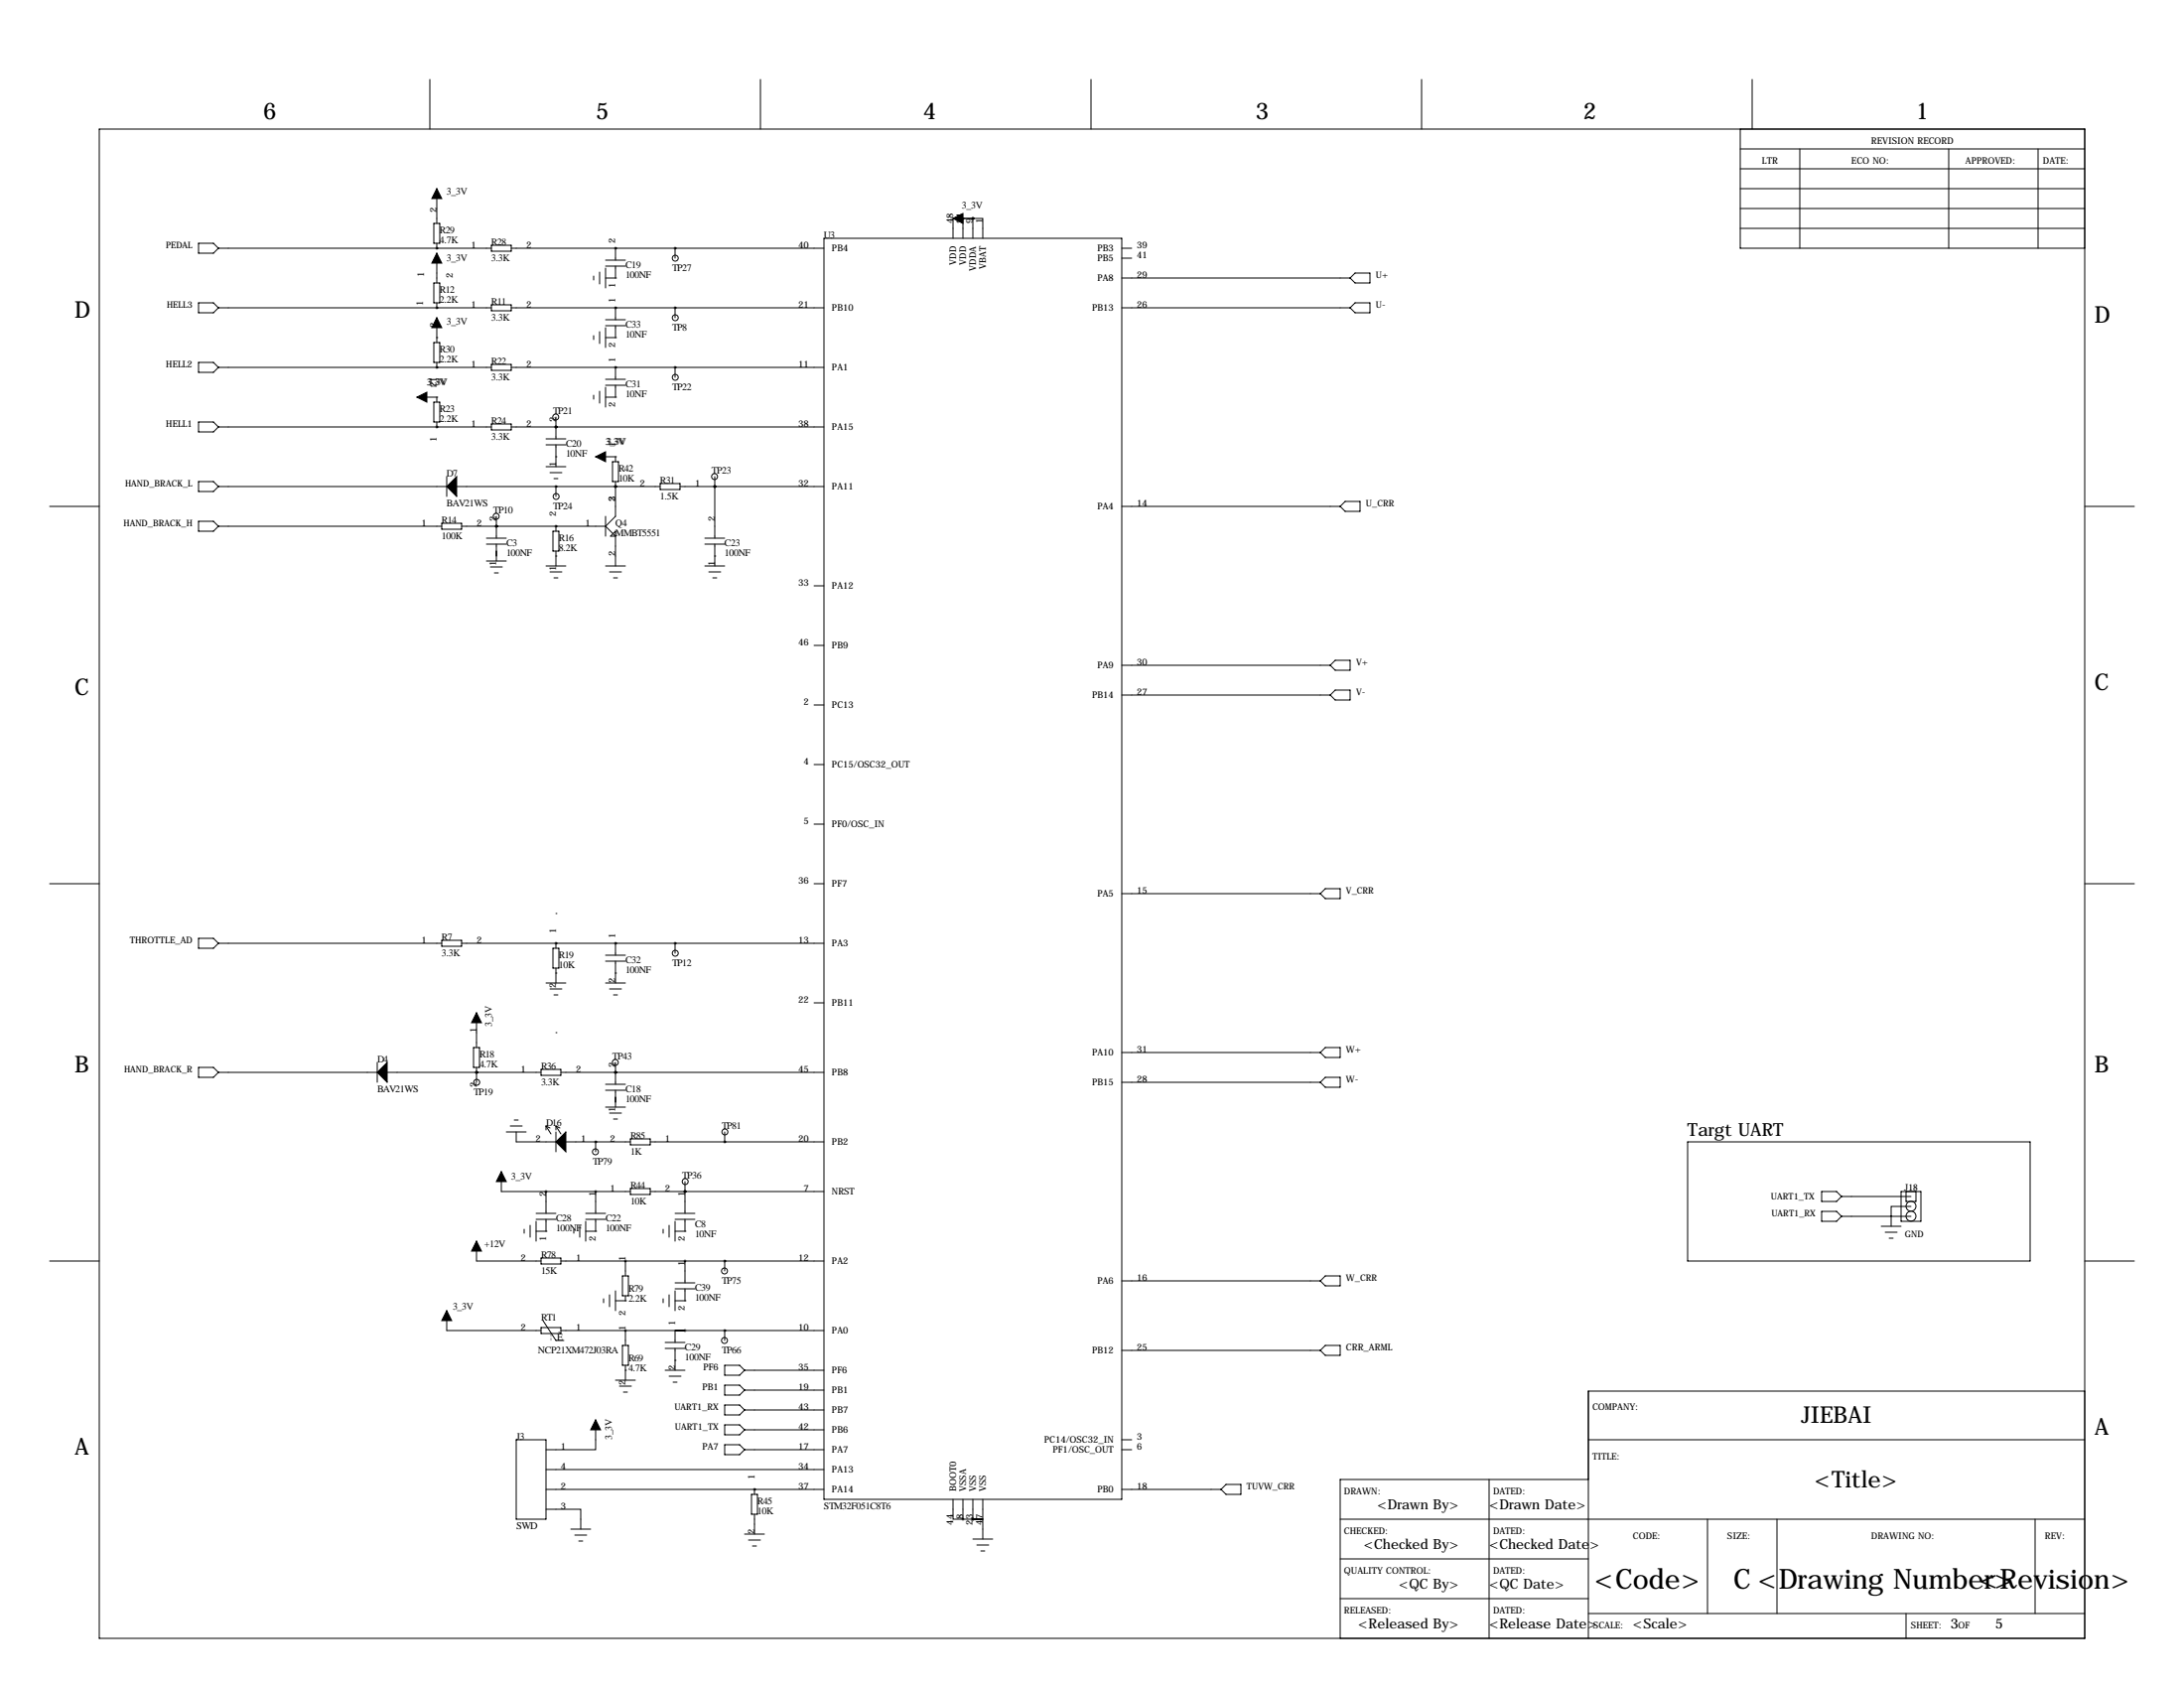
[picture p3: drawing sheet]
<svg xmlns="http://www.w3.org/2000/svg" width="559mm" height="432mm" viewBox="0 0 559 432" stroke-linecap="round" stroke-linejoin="round" font-family="sans-serif">
<g fill="none" stroke="#000" stroke-width=".25">
<path d="M25.4 33h508v386.1h-508zM110 20.3v12.7M194.6 20.3v12.7M279.1 20.3v12.7M363.7 20.3v12.7M445.3 38.1h88.1M445.3 33v30.5h88.1M448.3 20.3v12.7M460.5 38.1v25.4M498.6 38.1v25.4M521.5 38.1v25.4M111 57.1h1.5v5.1h-1.5z"/>
<path d="M111.8 48.3v8.8M243.8 55.9h5.1M248.9 55.9h2.6v5.1M248.9 55.9h.1M248.9 55.9v5.1M445.3 48.3h88.1M445.3 43.2h88.1M445.3 53.3h88.1M445.3 58.4h88.1M50.8 77.5h3.8l1.3 1.2-1.3 1.3h-3.8zM50.8 62.2h3.8l1.3 1.3-1.3 1.3h-3.8zM55.9 63.5h69.8"/>
<path d="M55.9 78.7h69.8M111 72.4h1.5v5.1h-1.5zM111.8 78.7h.1M111.8 63.5h.1M111.8 62.2v1.3M111.8 64.8v7.6M111.8 77.5v1.2M125.7 62.7h5.1v1.6h-5.1zM125.7 78h5.1v1.5h-5.1zM130.8 63.5h80M130.8 78.7h80M151.9 70.6v1"/>
<path d="M153.4 69.6v3M154.9 68.6v5.1M154.9 71.1h2.6M154.9 68.1h5.1M154.9 66.5h5.1M157.5 78.7h.1M157.5 63.5h.1M157.5 71.1h.1M157.5 63.5v3M157.5 68.1v3M157.5 78.7v3.1M172.7 78.7h.1"/>
<path d="M172.7 63.5h.1M172.7 63.5v2.5M172.7 78.7v2.6M210.8 61h76.2v322.5h-76.2zM243.8 61v-5.1h2.6v5.1M287 63.5h2.6M287 78.7h58.4M287 71.1h58.4M287 66h2.6M346.7 77.5h3.8v2.5h-3.8l-1.3-1.3zM346.7 69.8h3.8v2.6h-3.8l-1.3-1.3zM50.8 92.7h3.8l1.3 1.3-1.3 1.2h-3.8z"/>
<path d="M55.9 94h69.8M111 87.6h1.5v5.1h-1.5zM111.8 94h.1M111.8 86.4h.1M111.8 81.3v6.3M111.8 92.7v1.3M125.7 93.2h5.1v1.5h-5.1zM130.8 94h80M151.9 85.9v1M153.4 84.8v3.1M154.9 83.8v5.1M154.9 99.1v5"/>
<path d="M154.9 97h5.1M154.9 98.6h5.1M154.9 81.8h5.1M154.9 83.3h5.1M154.9 86.4h2.6M157.5 94h.1M157.5 86.4h.1M157.5 83.3v3.1M157.5 94v3M157.5 98.6v3M172.7 94h.1M172.7 94v2.5"/>
<path d="M50.8 107.9h3.8l1.3 1.3-1.3 1.3h-3.8zM55.9 109.2h69.8M106.7 101.6h5.1M111 102.9h1.5v5h-1.5zM111.8 109.2h.1M111.8 101.6h.1M111.8 101.6v1.3M111.8 107.9v1.3M125.7 108.5h5.1v1.5h-5.1zM130.8 109.2h80M139.7 113.8h5.1M139.7 112.3h5.1"/>
<path d="M139.7 119.4h5.1M142.2 109.2h.1M142.2 116.8h.1M142.2 106.7v5.6M142.2 113.8v5.6M151.9 101.1v1M152.4 116.8h5.1M153.4 100.1v3M154.9 101.6h2.6M156.7 118.1h1.5v5.1h-1.5zM157.5 116.8h.1M157.5 101.6h.1"/>
<path d="M157.5 116.8v1.3M12.7 129.5h12.7M50.8 133.3h3.8l1.3 1.3-1.3 1.3h-3.8zM50.8 123.2h3.8l1.3 1.3-1.3 1.2h-3.8zM55.9 134.6h57.1M55.9 124.5h58.4M113 133.9h5.1v1.5h-5.1zM114.3 121.9v5.1M116.8 124.5h52.1M118.1 134.6h36.8M124.5 139.2h5M124.5 137.7h5"/>
<path d="M127 134.6h.1M127 132.1v5.6M127 139.2v4.3M140.7 120.9h3.1M141.5 135.9h1.5v5.1h-1.5zM141.7 122.4h1M142.2 134.6h.1M142.2 124.5h.1M142.2 124.5v2.5M142.2 134.6v1.3M154.9 132.1v5.1M154.9 134.6l2.6 2.6h-1.3l1.3-1.3v8.9"/>
<path d="M157.5 124.5h.1M157.5 123.2v8.9l-2.6 2.5M168.9 123.7h5.1v1.5h-5.1zM174 124.5h36.8M180.3 139.2h5.1M180.3 137.7h5.1M182.9 124.5h.1M182.9 121.9v15.8M182.9 139.2v5.6M287 129.5h55.9M344.2 128.3h3.8v2.5h-3.8l-1.3-1.3zM533.4 129.5h12.7"/>
<path d="M124.5 143.5h5M125.5 145h3M126.5 146.6h1M139.7 144.8h5.1M140.7 146.3h3.1M141.7 147.8h1M142.2 142.2h.1M142.2 141v3.8M154.9 144.8h5.1M156 146.3h3M157 147.8h1M180.3 144.8h5.1"/>
<path d="M181.4 146.3h3M182.4 147.8h1M182.9 142.2h.1M208.3 149.9h2.5M208.3 165.1h2.5M287 177.8h53.4M287 170.2h53.4M340.4 177.8l1.2-1.3h3.8v2.6h-3.8zM341.6 168.9h3.8v2.5h-3.8l-1.2-1.2zM208.3 180.3h2.5M208.3 195.6h2.5M208.3 210.8h2.5"/>
<path d="M12.7 226.1h12.7M142.2 233.7h.1M208.3 226.1h2.5M287 228.6h50.8M337.8 228.6l1.3-1.3h3.8v2.6h-3.8zM533.4 226.1h12.7M50.8 240h3.8l1.3 1.3-1.3 1.3h-3.8zM55.9 241.3h57.1M113 240.5h5.1v1.6h-5.1zM118.1 241.3h92.7M121.9 259.1v8.9M139.7 251.5h5.1"/>
<path d="M140.7 253h3.1M141.5 242.6h1.5v5h-1.5zM141.7 254.5h1M142.2 241.3h.1M142.2 248.9h.1M142.2 241.3v1.3M142.2 247.6v3.9M154.9 244.3h5.1M154.9 245.9h5.1M154.9 251.5h5.1M156 253h3M157 254.5h1"/>
<path d="M157.5 241.3h.1M157.5 248.9h.1M157.5 241.3v3M157.5 245.9v5.6M172.7 241.3h.1M172.7 241.3v2.5M208.3 256.5h2.5M50.8 273h3.8l1.3 1.3-1.3 1.3h-3.8zM55.9 274.3h40.6M96.5 271.8v5.1M99.1 274.3h39.3M121.2 268h1.5v5h-1.5z"/>
<path d="M121.9 274.3h.1M121.9 273v3.9M138.4 273.6h5.1v1.5h-5.1zM142.2 264.2h.1M143.5 274.3h67.3M154.9 278.9h5.1M154.9 277.4h5.1M157.5 274.3h.1M157.5 271.8v5.6M157.5 278.9v4.3M287 276.9h50.8M287 269.2h50.8"/>
<path d="M337.8 269.2l1.3-1.2h3.8v2.5h-3.8zM337.8 276.9l1.3-1.3h3.8v2.5h-3.8zM128.3 299.7v5.1h33M129.5 289.6h5.1M130.6 288h3M131.6 286.5h1M132.1 289.6v2.5h10.1M139.7 288v1.1M139.7 288l1 .5M139.7 288l1.3 2.1M142.2 288v1.1M142.2 289.6v5"/>
<path d="M142.2 288l1.1 .5M142.2 288l1.3 2.1M144.8 292.1h16.5M152.4 292.1h.1M152.4 292.1v2.5M154.9 283.2h5.1M156 284.7h3M157 286.3h1M161.3 291.3h5.1v1.6h-5.1zM166.4 292.1h44.4M185.4 292.1h.1M185.4 289.6v2.5"/>
<path d="M431.8 292.1h87.6v30.5h-87.6zM121.9 317.5v5.1h16.5M134.1 314.5v1M135.6 313.4v3.1M137.2 310.4h5M137.2 311.9h5M137.2 315h2.5M137.2 312.4v5.1M139.7 315h.1M139.7 304.8v5.6M139.7 311.9v3.1M146.8 314.5v1"/>
<path d="M148.3 313.4v3.1M149.9 310.4h5M149.9 311.9h5M149.9 315h2.5M149.9 312.4v5.1M152.4 315h.1M152.4 304.8v5.6M152.4 311.9v3.1M161.3 304h5.1v1.6h-5.1zM166.4 304.8h44.4M169.7 314.5v1M171.2 313.4v3.1"/>
<path d="M172.7 312.4v5.1M172.7 310.4h5.1M172.7 311.9h5.1M172.7 315h2.6M175.3 304.8h.1M175.3 315h.1M175.3 302.3v8.1M175.3 311.9v3.1M466.1 304.8h3.8l1.3 1.3-1.3 1.2h-3.8zM466.1 309.9h3.8l1.3 1.2-1.3 1.3h-3.8zM471.2 306.1h17.7M471.2 311.1h17.7"/>
<path d="M481.3 313.7h5.1M482.3 315.2h3.1M483.4 316.7h1M486.4 304.8h5.1v7.6h-5.1zM487.7 304.8v2.5h2.5v-2.5M488.9 308.6h-5v5.1M12.7 322.6h12.7M114.3 335.3v5.1h24.1M138.4 321.8h5.1v1.5h-5.1zM138.4 339.6h5.1v1.5h-5.1zM138.9 337.8l3.3 5.1h2.1M143.5 322.6h67.3"/>
<path d="M154.4 332.2v1M156 331.2v3.1M157.5 330.2v5.1M157.5 332.7h2.5M159.3 326.4h1.5v5.1h-1.5zM160 332.7h.1M160 322.6v3.8M160 331.5v1.2M169.7 332.2v1M171.2 331.2v3.1M172.7 330.2v5.1M172.7 328.2h5.1"/>
<path d="M172.7 329.7h5.1M172.7 332.7h2.6M175.3 332.7h.1M175.3 322.6v5.6M175.3 329.7v3M185.4 322.6h.1M185.4 322.6v2.5M287 327.7h50.8M337.8 327.7l1.3-1.3h3.8v2.5h-3.8zM533.4 322.6h12.7M143.5 340.4h67.3M157.5 353.1h5.1"/>
<path d="M158.5 354.6h3M159.3 344.2h1.5v5h-1.5zM159.5 356.1h1M160 350.5h.1M160 340.4v3.8M160 349.2v3.9M170.2 350.5h5.1M170.2 343.4h5.1M170.2 344.9h5.1M171.2 352h3M172.2 353.6h1M172.7 348h.1"/>
<path d="M172.7 340.4v3M172.7 344.9v5.6M185.4 340.4h.1M185.4 349.2h3.8l1.3 1.3-1.3 1.3h-3.8zM185.4 340.4v2.5M185.4 354.3h3.8l1.3 1.3-1.3 1.3h-3.8zM185.4 359.4h3.8l1.3 1.3-1.3 1.2h-3.8zM190.5 355.6h20.3M190.5 350.5h20.3M287 345.4h50.8M337.8 345.4l1.3-1.2h3.8v2.5h-3.8zM533.4 355.9h-127v63.2"/>
<path d="M132.1 368.3h7.6v20.3h-7.6zM139.7 375.9h71.1M152.4 363.2v7.6h-12.7M185.4 364.5h3.8l1.3 1.3-1.3 1.2h-3.8zM185.4 369.6h3.8l1.3 1.2-1.3 1.3h-3.8zM190.5 370.8h20.3M190.5 365.8h20.3M190.5 360.7h20.3M287 368.3h2.6M287 370.8h2.6M381 378.5v40.6M406.4 368.3h127"/>
<path d="M406.4 378.5h-63.5v40.6M139.7 386.1h8.9v5.1M139.7 381h71.1M146 391.2h5.1M147.1 392.7h3M148.1 394.2h1M190.5 392.4h5.1M191.5 394h3.1M192.3 382.3h1.5v5h-1.5zM192.5 395.5h1M193 381h.1M193 381v1.3"/>
<path d="M193 387.3v5.1M243.8 383.5v5.1h2.6M246.4 388.6h2.5M246.4 383.5v5.1M248.9 388.6h.1M248.9 388.6h2.6v5.1M248.9 383.5v5.1M248.9 393.7h5.1M249.9 395.2h3.1M251 396.7h1M251.5 383.5v5.1h-2.6M287 381h25.4"/>
<path d="M312.4 381l1.3-1.3h3.8v2.6h-3.8zM342.9 388.6h190.5M342.9 398.8h63.5M436.9 388.6v24.1M454.7 388.6v24.1M520.7 388.6v24.1M342.9 408.9h63.5M406.4 412.7h127M487.7 412.7v6.4"/>
<circle cx="172.8" cy="66" r=".76"/>
<circle cx="172.8" cy="81.3" r=".76"/>
<circle cx="172.8" cy="96.5" r=".76"/>
<circle cx="142.2" cy="106.7" r=".76"/>
<circle cx="126.9" cy="132.1" r=".76"/>
<circle cx="142.3" cy="127" r=".76"/>
<circle cx="182.8" cy="121.9" r=".76"/>
<circle cx="172.8" cy="243.8" r=".76"/>
<circle cx="122" cy="276.9" r=".76"/>
<circle cx="157.4" cy="271.8" r=".76"/>
<circle cx="152.3" cy="294.6" r=".76"/>
<circle cx="185.5" cy="289.6" r=".76"/>
<circle cx="175.3" cy="302.3" r=".76"/>
<circle cx="488.9" cy="308.6" r="1.27"/>
<circle cx="488.9" cy="311.1" r="1.27"/>
<circle cx="185.4" cy="325.1" r=".76"/>
<circle cx="185.4" cy="342.9" r=".76"/>
</g>
<g fill="#000" stroke="#000" stroke-width=".25">
<path d="M111.8 48.3l1.2 2.5h-2.5zM243.8 55.9l2.6-1.3v2.5zM111.8 64.8l1.2 2.5h-2.5zM111.8 81.3l1.2 2.5h-2.5zM106.7 101.6l2.5-1.3v2.6zM152.4 116.8l2.5-1.2v2.5zM114.3 124.5l2.5-2.6v5.1zM121.9 259.1l1.3 2.5h-2.6zM99.1 271.8v5.1l-2.6-2.6zM128.3 299.7l1.2 2.6h-2.5zM144.8 289.6v5l-2.6-2.5zM121.9 317.5l1.3 2.5h-2.6z"/>
<path d="M114.3 335.3l1.3 2.5h-2.6zM152.4 363.2l1.3 2.6h-2.6z"/>
</g>
<path d="M111.7 109.2a.05 .05 0 0 0 .1 0 .05 .05 0 0 0-.1 0zM142.2 109.2a.05 .05 0 0 0 .1 0 .05 .05 0 0 0-.1 0zM142.2 134.6a.05 .05 0 0 0 .1 0 .05 .05 0 0 0-.1 0zM111.7 94a.05 .05 0 0 0 .1 0 .05 .05 0 0 0-.1 0zM111.7 78.7a.05 .05 0 0 0 .1 0 .05 .05 0 0 0-.1 0zM111.7 63.5a.05 .05 0 0 0 .1 0 .05 .05 0 0 0-.1 0zM142.2 241.3a.05 .05 0 0 0 .1 0 .05 .05 0 0 0-.1 0zM193 381a.05 .05 0 0 0 .1 0 .05 .05 0 0 0-.1 0zM175.2 304.8a.05 .05 0 0 0 .1 0 .05 .05 0 0 0-.1 0zM175.2 340.4a.05 .05 0 0 0 .1 0 .05 .05 0 0 0-.1 0zM175.2 322.6a.05 .05 0 0 0 .1 0 .05 .05 0 0 0-.1 0zM142.2 124.5a.05 .05 0 0 0 .1 0 .05 .05 0 0 0-.1 0zM142.2 109.2a.05 .05 0 0 0 .1 0 .05 .05 0 0 0-.1 0zM175.2 304.8a.05 .05 0 0 0 .1 0 .05 .05 0 0 0-.1 0z" fill="#000" stroke="#000" stroke-width=".63"/>
<g font-size="7.1">
<text x="408" y="406.4">&lt;Code&gt;</text>
<text x="443.5" y="406.4">C &lt;Drawing Number&gt;</text>
<text x="506.4" y="406.4">&lt;Revision&gt;</text>
</g>
<g font-size="5.9">
<text x="67.3" y="30.5">6</text>
<text x="152.4" y="30.5">5</text>
<text x="236.2" y="30.5">4</text>
<text x="321.3" y="30.5">3</text>
<text x="405.1" y="30.5">2</text>
<text x="490.2" y="30.5">1</text>
<text x="19" y="81.3">D</text>
<text x="535.9" y="82.6">D</text>
<text x="19" y="177.8">C</text>
<text x="535.9" y="176.5">C</text>
<text x="19" y="274.3">B</text>
<text x="535.9" y="274.3">B</text>
<text x="460.9" y="364">JIEBAI</text>
<text x="535.9" y="367">A</text>
<text x="19" y="372.1">A</text>
<text x="464.3" y="380.5">&lt;Title&gt;</text>
</g>
<text font-size="4.6" x="431.8" y="290.6">Targt UART</text>
<g font-size="3.6">
<text x="352.4" y="386.1">&lt;Drawn By&gt;</text>
<text x="381" y="386.1">&lt;Drawn Date&gt;</text>
<text x="348.9" y="396.2">&lt;Checked By&gt;</text>
<text x="381" y="396.2">&lt;Checked Date&gt;</text>
<text x="357.9" y="406.4">&lt;QC By&gt;</text>
<text x="381" y="406.4">&lt;QC Date&gt;</text>
<text x="347.5" y="416.5">&lt;Released By&gt;</text>
<text x="381" y="416.5">&lt;Release Date&gt;</text>
<text x="417.8" y="416.5">&lt;Scale&gt;</text>
<text x="499.1" y="416.5">3</text>
<text x="510.5" y="416.5">5</text>
</g>
<text font-size="2.6" x="132.1" y="391.2">SWD</text>
<g font-size="2.5">
<text x="114.3" y="49.9">3_3V</text>
<text x="246.1" y="53.3">3_3V</text>
<text x="112.5" y="59.7">R29</text>
<text x="112.5" y="62.2">4.7K</text>
<text x="125.7" y="62.7">R28</text>
<text x="210.8" y="61">U3</text>
<text x="114.3" y="66.9">3_3V</text>
<text x="125.7" y="66.8">3.3K</text>
<text x="160" y="68.6">C19</text>
<text x="160" y="71.1">100NF</text>
<text x="172" y="69.3">TP27</text>
<text x="112.5" y="74.9">R12</text>
<text x="112.5" y="77.5">2.2K</text>
<text x="125.7" y="78">R11</text>
<text x="114.3" y="83.1">3_3V</text>
<text x="125.7" y="82">3.3K</text>
<text x="160" y="83.8">C33</text>
<text x="160" y="86.4">10NF</text>
<text x="172" y="84.6">TP8</text>
<text x="112.5" y="90.2">R30</text>
<text x="112.5" y="92.7">2.2K</text>
<text x="125.7" y="93.2">R22</text>
<text x="109.2" y="98.6">3_3V</text>
<text x="109.5" y="98.6">3.3V</text>
<text x="125.7" y="97.3">3.3K</text>
<text x="160" y="99.1">C31</text>
<text x="160" y="101.6">10NF</text>
<text x="172" y="99.8">TP22</text>
<text x="112.5" y="105.4">R23</text>
<text x="112.5" y="108">2.2K</text>
<text x="141.5" y="105.9">TP21</text>
<text x="125.7" y="108.5">R24</text>
<text x="125.7" y="112.5">3.3K</text>
<text x="154.9" y="113.8">3_3V</text>
<text x="155.2" y="113.8">3.3V</text>
<text x="144.8" y="114.3">C20</text>
<text x="144.8" y="116.8">10NF</text>
<text x="114.3" y="121.9">D7</text>
<text x="158.2" y="120.7">R42</text>
<text x="158.2" y="123.2">10K</text>
<text x="168.9" y="123.7">R31</text>
<text x="182.1" y="121.2">TP23</text>
<text x="114.3" y="129.5">BAV21WS</text>
<text x="126.2" y="131.3">TP10</text>
<text x="141.5" y="130.3">TP24</text>
<text x="168.9" y="127.8">1.5K</text>
<text x="113" y="133.9">R14</text>
<text x="113" y="137.9">100K</text>
<text x="157.5" y="134.6">Q4</text>
<text x="157.5" y="137.2">MMBT5551</text>
<text x="129.5" y="139.7">C3</text>
<text x="129.5" y="142.2">100NF</text>
<text x="143" y="138.4">R16</text>
<text x="143" y="141">8.2K</text>
<text x="185.4" y="139.7">C23</text>
<text x="185.4" y="142.2">100NF</text>
<text x="113" y="240.5">R7</text>
<text x="113" y="244.6">3.3K</text>
<text x="143" y="245.1">R19</text>
<text x="143" y="247.6">10K</text>
<text x="160" y="246.4">C32</text>
<text x="160" y="248.9">100NF</text>
<text x="172" y="247.1">TP12</text>
<text x="125.8" y="262.6" transform="rotate(-90 125.8 262.6)">3_3V</text>
<text x="96.5" y="271.8">D4</text>
<text x="122.7" y="270.5">R18</text>
<text x="122.7" y="273">4.7K</text>
<text x="138.4" y="273.6">R36</text>
<text x="156.7" y="271">TP43</text>
<text x="96.5" y="279.4">BAV21WS</text>
<text x="121.2" y="280.2">TP19</text>
<text x="138.4" y="277.6">3.3K</text>
<text x="160" y="279.4">C18</text>
<text x="160" y="281.9">100NF</text>
<text x="139.7" y="288">D16</text>
<text x="161.3" y="291.3">R85</text>
<text x="184.7" y="288.8">TP81</text>
<text x="151.6" y="297.9">TP79</text>
<text x="161.3" y="295.4">1K</text>
<text x="130.8" y="301.8">3_3V</text>
<text x="161.3" y="304">R44</text>
<text x="174.5" y="301.5">TP36</text>
<text x="161.3" y="308.1">10K</text>
<text x="142.2" y="312.4">C28</text>
<text x="142.2" y="315">100NF</text>
<text x="154.9" y="312.4">C22</text>
<text x="154.9" y="315">100NF</text>
<text x="177.8" y="314">C8</text>
<text x="177.8" y="316.6">10NF</text>
<text x="124" y="319.1">+12V</text>
<text x="138.4" y="321.8">R78</text>
<text x="138.4" y="325.9">15K</text>
<text x="184.7" y="328.4">TP75</text>
<text x="115.8" y="335.1">3_3V</text>
<text x="160.8" y="330.5">R79</text>
<text x="160.8" y="333.1">2.2K</text>
<text x="177.8" y="330.2">C39</text>
<text x="177.8" y="332.7">100NF</text>
<text x="138.4" y="337.8">RT1</text>
<text x="137.7" y="346.2">NCP21XM472J03RA</text>
<text x="140.8" y="342.9">¦È</text>
<text x="175.3" y="345.4">C29</text>
<text x="175.3" y="348">100NF</text>
<text x="184.7" y="346.2">TP66</text>
<text x="160.8" y="348.3">R69</text>
<text x="160.8" y="350.9">4.7K</text>
<text x="132.1" y="368.3">J3</text>
<text x="156.6" y="368.3" transform="rotate(-90 156.6 368.3)">3_3V</text>
<text x="193.8" y="384.8">R45</text>
<text x="193.8" y="387.3">10K</text>
<text x="210.8" y="386.1">STM32F051C8T6</text>
</g>
<g font-size="2.4">
<text x="450.8" y="41.9">LTR</text>
<text x="473.7" y="41.9">ECO NO:</text>
<text x="478.8" y="36.8">REVISION RECORD</text>
<text x="502.9" y="41.9">APPROVED:</text>
<text x="522.7" y="41.9">DATE:</text>
<text x="111.8" y="54.4" transform="rotate(-90 111.8 54.4)">2</text>
<text x="243.8" y="57.1" transform="rotate(-90 243.8 57.1)">48</text>
<text x="246.4" y="57.1" transform="rotate(-90 246.4 57.1)">24</text>
<text x="248.9" y="57.1" transform="rotate(-90 248.9 57.1)">9</text>
<text x="251.5" y="57.1" transform="rotate(-90 251.5 57.1)">1</text>
<text x="120.6" y="63.5">1</text>
<text x="134.6" y="63.5">2</text>
<text x="157.5" y="62.2" transform="rotate(-90 157.5 62.2)">2</text>
<text x="204.3" y="63.5">40</text>
<text x="212.9" y="64.3">PB4</text>
<text x="280.8" y="64.3">PB3</text>
<text x="290.8" y="63.5">39</text>
<text x="108.5" y="71" transform="rotate(-90 108.5 71)">1</text>
<text x="115.8" y="71.1" transform="rotate(-90 115.8 71.1)">2</text>
<text x="244.7" y="67.7" transform="rotate(-90 244.7 67.7)">VDD</text>
<text x="247.2" y="67.7" transform="rotate(-90 247.2 67.7)">VDD</text>
<text x="249.8" y="69.2" transform="rotate(-90 249.8 69.2)">VDDA</text>
<text x="252.3" y="68.8" transform="rotate(-90 252.3 68.8)">VBAT</text>
<text x="280.8" y="72">PA8</text>
<text x="280.8" y="66.9">PB5</text>
<text x="290.8" y="71.1">29</text>
<text x="290.8" y="66">41</text>
<text x="157.5" y="77.5" transform="rotate(-90 157.5 77.5)">1</text>
<text x="157.5" y="73.7" transform="rotate(-90 157.5 73.7)">1</text>
<text x="108.2" y="78.3" transform="rotate(-90 108.2 78.3)">1</text>
<text x="111.8" y="83.8" transform="rotate(-90 111.8 83.8)">2</text>
<text x="120.6" y="78.7">1</text>
<text x="134.6" y="78.7">2</text>
<text x="204.3" y="78.7">21</text>
<text x="212.9" y="79.6">PB10</text>
<text x="279.4" y="79.6">PB13</text>
<text x="290.8" y="78.7">26</text>
<text x="157.5" y="89" transform="rotate(-90 157.5 89)">2</text>
<text x="42.5" y="94">HELL2</text>
<text x="120.6" y="94">1</text>
<text x="134.6" y="94">2</text>
<text x="157.5" y="92.7" transform="rotate(-90 157.5 92.7)">1</text>
<text x="204.3" y="94">11</text>
<text x="212.9" y="94.8">PA1</text>
<text x="111.8" y="99.1" transform="rotate(-90 111.8 99.1)">21</text>
<text x="142.2" y="108" transform="rotate(-90 142.2 108)">2</text>
<text x="157.5" y="104.2" transform="rotate(-90 157.5 104.2)">2</text>
<text x="42.5" y="109.2">HELL1</text>
<text x="111.8" y="113.1" transform="rotate(-90 111.8 113.1)">1</text>
<text x="120.6" y="109.2">1</text>
<text x="134.6" y="109.2">2</text>
<text x="204.3" y="109.2">38</text>
<text x="212.9" y="110.1">PA15</text>
<text x="142.2" y="119.5" transform="rotate(-90 142.2 119.5)">1</text>
<text x="157.5" y="114.3" transform="rotate(-90 157.5 114.3)">1</text>
<text x="163.7" y="124.5">2</text>
<text x="177.8" y="124.5">1</text>
<text x="204.3" y="124.5">32</text>
<text x="212.9" y="125.3">PA11</text>
<text x="157.5" y="128.4" transform="rotate(-90 157.5 128.4)">2</text>
<text x="157.5" y="128.3" transform="rotate(-90 157.5 128.3)">3</text>
<text x="280.8" y="130.4">PA4</text>
<text x="290.8" y="129.5">14</text>
<text x="107.9" y="134.6">1</text>
<text x="121.9" y="134.6">2</text>
<text x="127" y="133.4" transform="rotate(-90 127 133.4)">2</text>
<text x="142.2" y="132.1" transform="rotate(-90 142.2 132.1)">2</text>
<text x="149.8" y="134.6">1</text>
<text x="182.9" y="133.4" transform="rotate(-90 182.9 133.4)">2</text>
<text x="157.5" y="142.3" transform="rotate(-90 157.5 142.3)">2</text>
<text x="127" y="144.9" transform="rotate(-90 127 144.9)">1</text>
<text x="142.2" y="146.1" transform="rotate(-90 142.2 146.1)">1</text>
<text x="182.9" y="144.9" transform="rotate(-90 182.9 144.9)">1</text>
<text x="204.3" y="149.9">33</text>
<text x="212.9" y="150.7">PA12</text>
<text x="204.3" y="165.1">46</text>
<text x="212.9" y="165.9">PB9</text>
<text x="280.8" y="171">PA9</text>
<text x="290.8" y="170.2">30</text>
<text x="279.4" y="178.6">PB14</text>
<text x="290.8" y="177.8">27</text>
<text x="205.7" y="180.3">2</text>
<text x="212.9" y="181.2">PC13</text>
<text x="205.7" y="195.6">4</text>
<text x="212.9" y="196.4">PC15/OSC32_OUT</text>
<text x="205.7" y="210.8">5</text>
<text x="212.9" y="211.7">PF0/OSC_IN</text>
<text x="204.3" y="226.1">36</text>
<text x="212.9" y="226.9">PF7</text>
<text x="280.8" y="229.4">PA5</text>
<text x="290.8" y="228.6">15</text>
<text x="142.2" y="238.8" transform="rotate(-90 142.2 238.8)">1</text>
<text x="33.2" y="241.3">THROTTLE_AD</text>
<text x="107.9" y="241.3">1</text>
<text x="121.9" y="241.3">2</text>
<text x="157.5" y="240" transform="rotate(-90 157.5 240)">1</text>
<text x="204.3" y="241.3">13</text>
<text x="212.9" y="242.1">PA3</text>
<text x="157.5" y="251.5" transform="rotate(-90 157.5 251.5)">2</text>
<text x="142.2" y="252.8" transform="rotate(-90 142.2 252.8)">2</text>
<text x="204.3" y="256.5">22</text>
<text x="212.9" y="257.4">PB11</text>
<text x="121.9" y="264.2" transform="rotate(-90 121.9 264.2)">1</text>
<text x="290.8" y="269.2">31</text>
<text x="133.3" y="274.3">1</text>
<text x="147.3" y="274.3">2</text>
<text x="157.5" y="273" transform="rotate(-90 157.5 273)">2</text>
<text x="204.3" y="274.3">45</text>
<text x="212.9" y="275.2">PB8</text>
<text x="279.4" y="270.1">PA10</text>
<text x="121.9" y="278.2" transform="rotate(-90 121.9 278.2)">2</text>
<text x="279.4" y="277.7">PB15</text>
<text x="290.8" y="276.9">28</text>
<text x="157.5" y="284.6" transform="rotate(-90 157.5 284.6)">1</text>
<text x="137.1" y="292.1">2</text>
<text x="148.6" y="292.1">1</text>
<text x="156.1" y="292.1">2</text>
<text x="170.2" y="292.1">1</text>
<text x="204.3" y="292.1">20</text>
<text x="212.9" y="292.9">PB2</text>
<text x="156.1" y="304.8">1</text>
<text x="170.2" y="304.8">2</text>
<text x="205.7" y="304.8">7</text>
<text x="212.9" y="305.6">NRST</text>
<text x="139.7" y="306.1" transform="rotate(-90 139.7 306.1)">2</text>
<text x="152.4" y="306.1" transform="rotate(-90 152.4 306.1)">1</text>
<text x="175.3" y="306.1" transform="rotate(-90 175.3 306.1)">1</text>
<text x="139.7" y="317.6" transform="rotate(-90 139.7 317.6)">1</text>
<text x="152.4" y="317.6" transform="rotate(-90 152.4 317.6)">2</text>
<text x="175.3" y="317.6" transform="rotate(-90 175.3 317.6)">2</text>
<text x="133.3" y="322.6">2</text>
<text x="147.3" y="322.6">1</text>
<text x="160" y="322.6" transform="rotate(-90 160 322.6)">1</text>
<text x="175.3" y="323.8" transform="rotate(-90 175.3 323.8)">1</text>
<text x="204.3" y="322.6">12</text>
<text x="212.9" y="323.4">PA2</text>
<text x="280.8" y="328.5">PA6</text>
<text x="290.8" y="327.7">16</text>
<text x="175.3" y="335.4" transform="rotate(-90 175.3 335.4)">2</text>
<text x="133.3" y="340.4">2</text>
<text x="147.3" y="340.4">1</text>
<text x="160" y="340.4" transform="rotate(-90 160 340.4)">1</text>
<text x="160" y="336.6" transform="rotate(-90 160 336.6)">2</text>
<text x="172.7" y="339.1" transform="rotate(-90 172.7 339.1)">1</text>
<text x="204.3" y="340.4">10</text>
<text x="212.9" y="341.2">PA0</text>
<text x="279.4" y="346.3">PB12</text>
<text x="290.8" y="345.4">25</text>
<text x="344.4" y="345.4">CRR_ARML</text>
<text x="172.7" y="350.6" transform="rotate(-90 172.7 350.6)">2</text>
<text x="180" y="350.5">PF6</text>
<text x="204.3" y="350.5">35</text>
<text x="212.9" y="351.4">PF6</text>
<text x="160" y="354.4" transform="rotate(-90 160 354.4)">2</text>
<text x="179.7" y="355.6">PB1</text>
<text x="204.3" y="355.6">19</text>
<text x="212.9" y="356.4">PB1</text>
<text x="204.3" y="365.8">42</text>
<text x="204.3" y="360.7">43</text>
<text x="212.9" y="361.5">PB7</text>
<text x="407.4" y="360.7">COMPANY:</text>
<text x="143.5" y="370.8">1</text>
<text x="179.7" y="370.8">PA7</text>
<text x="204.3" y="370.8">17</text>
<text x="212.9" y="371.7">PA7</text>
<text x="212.9" y="366.6">PB6</text>
<text x="267.2" y="369.1">PC14/OSC32_IN</text>
<text x="269.4" y="371.7">PF1/OSC_OUT</text>
<text x="290.8" y="368.3">3</text>
<text x="290.8" y="370.8">6</text>
<text x="143.5" y="375.9">4</text>
<text x="204.3" y="375.9">34</text>
<text x="212.9" y="376.8">PA13</text>
<text x="407.4" y="373.4">TITLE:</text>
<text x="143.5" y="381">2</text>
<text x="193" y="378.5" transform="rotate(-90 193 378.5)">1</text>
<text x="204.3" y="381">37</text>
<text x="212.9" y="381.8">PA14</text>
<text x="244.7" y="381.5" transform="rotate(-90 244.7 381.5)">BOOT0</text>
<text x="247.2" y="381.5" transform="rotate(-90 247.2 381.5)">VSSA</text>
<text x="249.8" y="381.5" transform="rotate(-90 249.8 381.5)">VSS</text>
<text x="252.3" y="381.5" transform="rotate(-90 252.3 381.5)">VSS</text>
<text x="280.8" y="381.8">PB0</text>
<text x="290.8" y="381">18</text>
<text x="343.9" y="382.3">DRAWN:</text>
<text x="382" y="382.3">DATED:</text>
<text x="143.5" y="386.1">3</text>
<text x="246.4" y="388.7" transform="rotate(-90 246.4 388.7)">8</text>
<text x="193" y="392.5" transform="rotate(-90 193 392.5)">2</text>
<text x="243.8" y="390.1" transform="rotate(-90 243.8 390.1)">44</text>
<text x="248.9" y="390.1" transform="rotate(-90 248.9 390.1)">23</text>
<text x="251.5" y="390.1" transform="rotate(-90 251.5 390.1)">47</text>
<text x="343.9" y="392.4">CHECKED:</text>
<text x="382" y="392.4">DATED:</text>
<text x="417.8" y="393.7">CODE:</text>
<text x="442" y="393.7">SIZE:</text>
<text x="478.8" y="393.7">DRAWING NO:</text>
<text x="523.2" y="393.7">REV:</text>
<text x="343.9" y="402.6">QUALITY CONTROL:</text>
<text x="382" y="402.6">DATED:</text>
<text x="343.9" y="412.7">RELEASED:</text>
<text x="382" y="412.7">DATED:</text>
<text x="407.7" y="416.6">SCALE:</text>
<text x="488.9" y="416.6">SHEET:</text>
<text x="501" y="416.6">OF</text>
</g>
<g font-size="2.3">
<text x="42.4" y="63.5">PEDAL</text>
<text x="352" y="71.1">U+</text>
<text x="42.7" y="78.7">HELL3</text>
<text x="352" y="78.7">U-</text>
<text x="32" y="124.5">HAND_BRACK_L</text>
<text x="349.5" y="129.5">U_CRR</text>
<text x="31.6" y="134.6">HAND_BRACK_H</text>
<text x="347" y="170.2">V+</text>
<text x="347" y="177.8">V-</text>
<text x="344.4" y="228.6">V_CRR</text>
<text x="344.4" y="269.2">W+</text>
<text x="31.8" y="274.3">HAND_BRACK_R</text>
<text x="344.4" y="276.9">W-</text>
<text x="487.2" y="304.4">J18</text>
<text x="453.1" y="306.8">UART1_TX</text>
<text x="453.2" y="311.1">UART1_RX</text>
<text x="487.4" y="316.5">GND</text>
<text x="344.4" y="327.7">W_CRR</text>
<text x="172.6" y="360.7">UART1_RX</text>
<text x="172.7" y="365.8">UART1_TX</text>
<text x="319" y="381">TUVW_CRR</text>
</g>
</svg>
